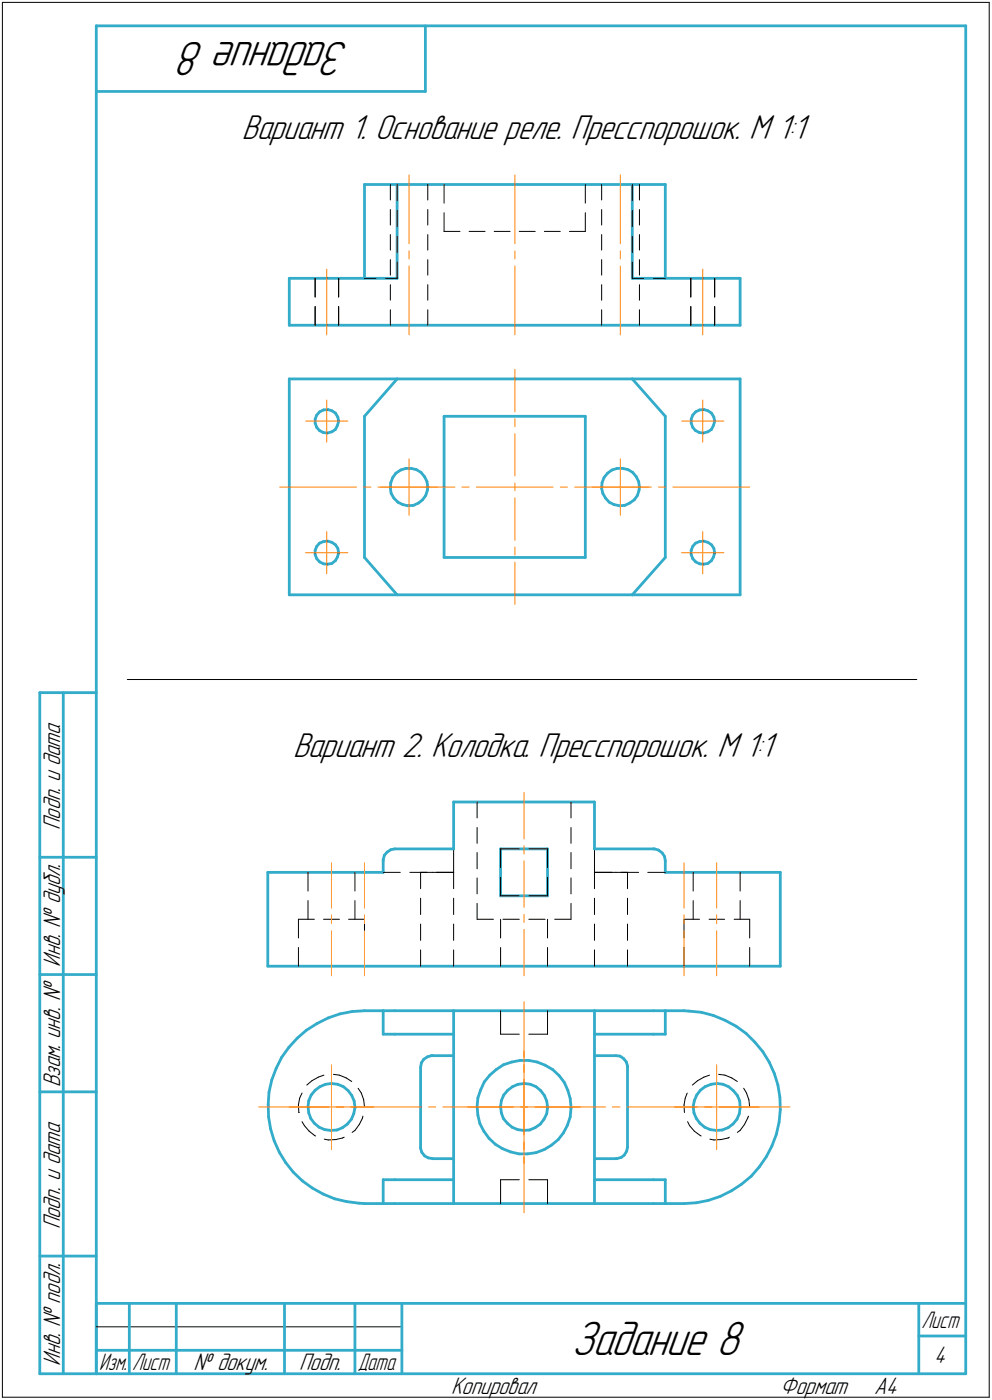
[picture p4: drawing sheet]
<svg xmlns="http://www.w3.org/2000/svg" width="211mm" height="298mm" viewBox="0 0 211 298" stroke-linecap="round" stroke-linejoin="round" font-family="sans-serif">
<g fill="none" stroke="#33acca" stroke-width=".59">
<path d="M20.5 5.5v287zM20.5 5.5h185zM20.5 19.5h70zM90.5 5.5v14zM205.5 5.5v287zM77.6 39.3v20zM77.6 39.3h6.9zM84.5 39.3v20zM84.5 39.3h50zM134.5 39.3h7.1zM134.5 39.3v20zM141.6 39.3v20z"/>
<path d="M61.6 59.3v10zM61.6 59.3h22.9zM134.5 59.3h23zM157.5 59.3v10zM61.6 69.3h95.9zM61.6 80.7h22.9zM61.6 80.7v46zM67.1 89.2v.9zM67.1 90.1l.3 .9zM67.4 88.4l-.3 .8zM67.4 91l.6 .7zM68 87.7l.8-.4z"/>
<path d="M68 87.7l-.6 .7zM68 91.7l.8 .4zM68.8 87.3l1-.1zM68.8 92.1l.9 .1zM69.7 92.2l.9-.3zM69.8 87.2l.8 .3zM70.6 87.5l.8 .5zM70.6 91.9l.8-.5zM71.4 88l.5 .8zM71.8 90.6l-.4 .8zM71.9 88.8l.2 .9zM72.1 89.7l-.3 .9z"/>
<path d="M72.1 89.7h.1M77.6 88.6v30.1zM84.5 80.7h50zM84.5 80.7l-6.9 7.9zM86.4 99.7h1.1zM87.5 99.7l1.1 .3zM88.6 100l1 .6zM94.5 88.6v30.1zM94.5 88.6h30zM124.5 88.6v30.1zM131.3 99.7h1.2zM132.5 99.7l1.1 .3z"/>
<path d="M133.6 100l1 .6zM134.5 80.7l7.1 7.9zM134.5 80.7h23zM141.6 88.6v30.1zM147.1 89.2v.9zM147.1 90.1l.3 .9zM147.4 88.4l-.3 .8zM147.4 91l.6 .7zM148 87.7l.8-.4zM148 87.7l-.6 .7zM148 91.7l.8 .4zM148.8 87.3l1-.1z"/>
<path d="M148.8 92.1l.9 .1zM149.7 92.2l.9-.3zM149.8 87.2l.8 .3zM150.6 87.5l.8 .5zM150.6 91.9l.8-.5zM151.4 88l.5 .8zM151.8 90.6l-.4 .8zM151.9 88.8l.2 .9zM152.1 89.7l-.3 .9zM152.1 89.7h.1M157.5 80.7v46zM67.1 117.2v.9z"/>
<path d="M67.1 118.1l.3 .9zM67.4 116.3l-.3 .9zM67.4 119l.6 .6zM68 115.7l.8-.4zM68 115.7l-.6 .6zM68 119.6l.8 .5zM68.8 115.3l1-.1zM69.8 115.2l.8 .3zM70.6 115.5l.8 .5zM70.6 120l.8-.6zM71.4 116l.5 .8zM71.8 118.6l-.4 .8z"/>
<path d="M71.9 116.8l.2 .9zM72.1 117.8l-.3 .8zM72.1 117.8h.1M77.6 118.7l6.9 8zM83.1 104l.1 1.1zM83.1 102.8v1.2zM83.2 105.1l.6 1zM83.6 101.7l-.5 1.1zM83.8 106.1l.9 .8zM84.2 100.8l1.1-.7zM84.2 100.8l-.6 .9zM84.7 106.9l1 .5z"/>
<path d="M85.3 100.1l1.1-.4zM85.7 107.4l1.1 .3zM86.8 107.7l1.2-.1zM88 107.6l1.1-.5zM89.1 107.1l.8-.7zM89.6 100.6l.7 .9zM90.3 101.5l.5 1zM90.6 105.5l-.7 .9zM90.8 102.5l.2 1.2zM90.9 104.4l-.3 1.1zM91 103.7l-.1 .7zM94.5 118.7h30z"/>
<path d="M128 104l.3 1.1zM128.1 102.8l-.1 1.2zM128.3 105.1l.6 1zM128.5 101.7l-.4 1.1zM128.9 106.1l.7 .8zM129.3 100.8l.9-.7zM129.3 100.8l-.8 .9zM129.6 106.9l1 .5zM130.2 100.1l1.1-.4zM130.6 107.4l1.2 .3zM131.8 107.7l1.1-.1zM132.9 107.6l1.1-.5z"/>
<path d="M134 107.1l1-.7zM134.6 100.6l.8 .9zM135.4 101.5l.5 1zM135.6 105.5l-.6 .9zM135.9 102.5l.2 1.2zM136 104.4l-.4 1.1zM136.1 103.7l-.1 .7zM141.6 118.7l-7.1 8zM147.1 117.2v.9zM147.1 118.1l.3 .9zM147.4 116.3l-.3 .9zM147.4 119l.6 .6z"/>
<path d="M148 115.7l.8-.4zM148 115.7l-.6 .6zM148 119.6l.8 .5zM148.8 115.3l1-.1zM149.8 115.2l.8 .3zM150.6 115.5l.8 .5zM150.6 120l.8-.6zM151.4 116l.5 .8zM151.8 118.6l-.4 .8zM151.9 116.8l.2 .9zM152.1 117.8l-.3 .8zM152.1 117.8h.1"/>
<path d="M61.6 126.7h22.9zM68.8 120.1h.9zM69.7 120.1l.9-.1zM84.5 126.7h50zM134.5 126.7h23zM148.8 120.1h.9zM149.7 120.1l.9-.1zM8.5 147.5v145zM8.5 147.5h12zM13.5 147.5v145zM96.5 170.8h30zM96.5 170.8v10z"/>
<path d="M126.5 170.8v10zM8.5 182.5h12zM57 185.8v19.9zM57 185.8h20.6zM77.6 185.8h3.9zM81.5 183.3v2.5zM81.5 183v.3zM81.8 182.1l-.3 .9zM82.4 181.4l.7-.5zM82.4 181.4l-.6 .7zM83.1 180.9l.9-.1zM84 180.8h12.5z"/>
<path d="M106.5 180.8v10zM106.5 190.8h10zM106.5 180.8h10zM116.5 180.8v10zM126.5 180.8h12.5zM139 180.8h.3zM139.3 180.8l.8 .2zM140.1 181l.8 .6zM140.9 181.6l.5 .8zM141.4 182.4l.2 .9zM141.6 185.8h3.9zM141.6 183.3v2.5z"/>
<path d="M145.5 185.8h20.5zM166 185.8v19.9zM8.5 207.5h12zM57 205.7h20.6zM65.2 219.4l2.3-1.5zM67.5 217.9l2.3-1.2zM69.8 216.7l2.5-.8zM72.3 215.9l2.6-.5zM74.9 215.4l2.7-.2zM77.6 205.7h67.9zM77.6 215.2h3.9zM81.5 215.2v5z"/>
<path d="M81.5 215.2h2.5zM84 215.2h12.5zM96.5 215.2v41.1zM96.5 215.2h30zM126.5 215.2v41.1zM126.5 215.2h12.5zM139 215.2h2.6zM141.6 215.2h3.9zM141.6 215.2v5zM145.5 205.7h20.5zM145.5 215.2l1.1 .1zM146.6 215.3l2.7 .3z"/>
<path d="M149.3 215.6l2.5 .6zM151.8 216.2l2.5 1.1zM154.3 217.3l2.3 1.2zM156.6 218.5l2.1 1.5zM8.5 232.5h12zM57.1 235.2v2.6zM57.1 237.8l.5 2.6zM57.2 232.6l-.1 2.6zM57.8 230l-.6 2.6zM58.8 227.5l-1 2.5zM59.9 225.1l-1.1 2.4zM61.5 223l-1.6 2.1z"/>
<path d="M63.2 221.1l2-1.7zM63.2 221.1l-1.7 1.9zM65.5 235.6l.2 1.4zM65.7 234.4l-.2 1.2zM65.7 237l.4 1.2zM66.1 238.2l.8 1zM66.2 233.2l-.5 1.2zM66.9 239.2l1 .8zM67.1 232.2l1-.8zM67.1 232.2l-.9 1zM68.1 231.4l1.2-.5zM69.3 230.9l1.2-.2z"/>
<path d="M70.5 230.7l1.4 .2zM71.9 230.9l1.2 .5zM73.1 231.4l1 .8zM74.1 232.2l.7 1.1zM74.8 238.3l-.9 1.1zM74.8 233.3l.6 1.1zM75.3 237.2l-.5 1.1zM75.4 234.4l.1 1.3zM75.5 235.9l-.2 1.3zM75.5 235.7v.2zM81.5 220.2h2.5zM84 220.2h12.5z"/>
<path d="M89.5 227.2v17.1zM89.7 226.3l-.2 .9zM90.2 225.6l-.5 .7zM90.2 225.6l.7-.6zM90.9 225l.9-.2zM91.8 224.8h.2zM92 224.8h4.5zM101.5 235.6l.2 1.9zM101.7 233.8l-.2 1.8zM101.7 237.5l.4 1.8zM102.1 239.3l.9 1.6zM102.3 232.1l-.6 1.7z"/>
<path d="M103 230.4l-.7 1.7zM104.2 228.9l1.4-1.1zM104.2 228.9l-1.2 1.5zM105.6 227.8l1.5-1.1zM106.5 235.6l.2 1.4zM106.7 234.4l-.2 1.2zM106.7 237l.4 1.2zM107.1 226.7l1.8-.6zM107.1 238.2l.8 1zM107.2 233.2l-.5 1.2zM107.9 239.2l1.1 .8zM108 232.2l1.1-.8z"/>
<path d="M108 232.2l-.8 1zM108.9 226.1l1.8-.3zM109.1 231.4l1.1-.5zM110.2 230.9l1.4-.2zM110.7 225.8h1.8zM111.6 230.7l1.3 .2zM112.5 225.8l1.8 .3zM112.9 230.9l1.1 .5zM114 231.4l1.1 .8zM114.3 226.1l1.7 .7zM115.1 232.2l.7 1.1zM115.7 238.3l-.7 1.1z"/>
<path d="M115.8 233.3l.5 1.1zM116 226.8l1.6 1zM116.3 234.4l.2 1.3zM116.3 237.2l-.6 1.1zM116.5 235.9l-.2 1.3zM116.5 235.7v.2zM117.6 227.8l1.4 1.2zM119 229l1.1 1.5zM120.1 230.5l.7 1.7zM120.7 239.6l-.8 1.6zM120.8 232.2l.5 1.7zM121.3 233.9l.2 1.8z"/>
<path d="M121.3 237.8l-.6 1.8zM121.5 236l-.2 1.8zM121.5 235.7v.3zM126.5 224.8h4.6zM126.5 220.2h12.5zM131.1 224.8l.8 .1zM131.9 224.9l.8 .5zM132.7 225.4l.6 .7zM133.3 226.1l.2 .9zM133.5 227.2v17.1zM133.5 227v.2zM139 220.2h2.6z"/>
<path d="M147.5 235.6l.2 1.4zM147.7 237l.5 1.2zM147.7 234.4l-.2 1.2zM148.2 238.2l.7 1zM148.3 233.2l-.6 1.2zM148.9 239.2l1 .8zM149 232.2l1-.8zM149 232.2l-.7 1zM150 231.4l1.3-.5zM151.3 230.9l1.3-.2zM152.6 230.7l1.2 .2zM153.8 230.9l1.2 .5z"/>
<path d="M155 231.4l1 .8zM156 232.2l.9 1.1zM156.8 238.3l-.8 1.1zM156.9 233.3l.5 1.1zM157.3 237.2l-.5 1.1zM157.4 234.4l.1 1.3zM157.5 235.9l-.2 1.3zM157.5 235.7v.2zM158.7 220l1.9 1.9zM160.6 221.9l1.7 2zM162.3 223.9l1.4 2.2zM163.7 226.1l1.1 2.5z"/>
<path d="M164.8 228.6l.7 2.5zM165.5 231.1l.4 2.6zM165.8 238.9l-.6 2.7zM165.9 233.7l.1 2.6zM166 236.3l-.2 2.6zM57.6 240.4l.7 2.5zM58.3 242.9l1.1 2.5zM59.4 245.4l1.4 2.2zM60.8 247.6l1.6 2zM62.4 249.6l1.9 1.9zM64.3 251.5l2.2 1.5zM66.5 253l2.2 1.3z"/>
<path d="M67.9 240l1.2 .5zM68.7 254.3l2.5 1zM69.1 240.5l1.3 .2zM70.4 240.7l1.3-.1zM71.2 255.3l2.5 .6zM71.7 240.6l1.2-.5zM72.9 240.1l1-.7zM73.7 255.9l2.7 .3zM76.4 256.2l1.2 .1zM77.6 256.3h3.9zM81.5 251.2v5.1zM81.5 251.2h2.5z"/>
<path d="M81.5 256.3h2.5zM84 251.2h12.5zM84 256.3h12.5zM89.5 244.5l.2 .9zM89.5 244.3v.2zM89.7 245.4l.6 .7zM90.3 246.1l.8 .4zM91.1 246.5l.9 .2zM92 246.7h4.5zM96.5 256.3h30zM103 240.9l1.1 1.5zM104.1 242.4l1.3 1.3z"/>
<path d="M105.4 243.7l1.5 .9zM106.9 244.6l1.7 .7zM108.6 245.3l1.8 .4zM109 240l1.2 .5zM110.2 240.5l1.2 .2zM110.4 245.7h1.9zM111.4 240.7l1.3-.1zM112.3 245.7l1.7-.3zM112.7 240.6l1.2-.5zM113.9 240.1l1.1-.7zM114 245.4l1.8-.6zM115.8 244.8l1.5-1z"/>
<path d="M117.3 243.8l1.5-1.1zM119.9 241.2l-1.1 1.5zM126.5 246.7h4.6zM126.5 251.2h12.5zM126.5 256.3h12.5zM131.1 246.7h.1zM131.2 246.7l1-.2zM132.2 246.5l.6-.5zM133.3 245.1l-.5 .9zM133.5 244.3l-.2 .8zM139 256.3h2.6zM139 251.2h2.6z"/>
<path d="M141.6 256.3h3.9zM141.6 251.2v5.1zM145.5 256.3l2.7-.2zM148.2 256.1l2.5-.5zM149.9 240l1.2 .5zM150.7 255.6l2.5-.8zM151.1 240.5l1.3 .2zM152.4 240.7l1.3-.1zM153.2 254.8l2.4-1.2zM153.7 240.6l1.2-.5zM154.9 240.1l1.1-.7zM155.6 253.6l2.2-1.5z"/>
<path d="M157.8 252.1l2.1-1.7zM161.5 248.5l-1.6 1.9zM163.1 246.3l-1.6 2.2zM164.3 244l-1.2 2.3zM165.2 241.6l-.9 2.4zM8.5 267.5h12zM20.5 277.5h185zM20.5 277.5v15zM27.5 277.5v15zM37.5 277.5v15zM60.5 277.5v15zM75.5 277.5v15z"/>
<path d="M85.5 277.5v15zM195.5 277.5v15zM8.5 292.5h12zM20.5 292.5h185zM20.5 287.5h7zM27.5 287.5h10zM37.5 287.5h23zM60.5 287.5h15zM75.5 287.5h10zM195.5 284.5h10z"/>
</g>
<g fill="none" stroke="#000" stroke-width=".21">
<path d="M.5 .5v297zM.5 .5h210zM210.5 .5v297zM83.1 39.3v3.3zM84.5 39.3v3.5zM91 39.3v3.3zM94.5 39.3v4zM124.5 39.3v4zM128 39.3v3.3zM134.5 39.3v3.5zM136.1 39.3v3.3zM67.1 59.3v3.9z"/>
<path d="M72.1 59.3v3.9zM77.6 59.3h2.4zM82 59.3h2.5zM83.1 55.3v3.3zM83.1 50v3.3zM83.1 44.6v3.3zM84.5 55.8v3.5zM84.5 50.3v3.5zM84.5 44.8v3.5zM91 55.3v3.3zM91 50v3.3zM91 44.6v3.3z"/>
<path d="M94.5 45.3v4zM94.5 49.3h3.4zM99.8 49.3h3.4zM105.2 49.3h3.3zM110.5 49.3h3.4zM115.8 49.3h3.4zM121.2 49.3h3.3zM124.5 45.3v4zM128 55.3v3.3zM128 50v3.3zM128 44.6v3.3zM134.5 55.8v3.5z"/>
<path d="M134.5 50.3v3.5zM134.5 44.8v3.5zM134.5 59.3h2.5zM136.1 55.3v3.3zM136.1 50v3.3zM136.1 44.6v3.3zM139 59.3h2.6zM147 59.3v3.9zM152.1 59.3v3.9zM67.1 65.3v4zM72.1 65.3v4zM83.1 66v3.3z"/>
<path d="M83.1 60.6v3.3zM91 66v3.3zM91 60.6v3.3zM128 66v3.3zM128 60.6v3.3zM136.1 66v3.3zM136.1 60.6v3.3zM147 65.3v4zM152.1 65.3v4zM27.1 144.7h168zM101.5 176.2v3.4zM101.5 170.8v3.4z"/>
<path d="M121.5 176.2v3.4zM121.5 170.8v3.4zM63.5 195.7h3.4zM63.5 195.7v4zM65.5 185.8v3.9zM65.5 191.8v3.9zM68.8 195.7h3.4zM74.2 195.7h3.4zM75.5 185.8v3.9zM75.5 191.8v3.9zM77.6 195.7v4zM81.5 185.8h3.7z"/>
<path d="M87.2 185.8h3.6zM89.5 196.8v3.4zM89.5 191.3v3.4zM89.5 185.8v3.4zM89.5 185.8h2.5zM92 185.8h4.5zM92.9 185.8h3.6zM96.5 180.8v5zM96.5 196.8v3.4zM96.5 191.3v3.4zM96.5 185.8v3.4zM101.5 195.7h3.5z"/>
<path d="M101.5 192.4v3.3zM101.5 186.9v3.4zM101.5 181.5v3.5zM106.5 195.7v4zM106.5 180.8v3.9zM106.5 186.8v4zM106.5 190.8h4zM106.5 180.8h4zM107 195.7h3.5zM112.5 195.7h3.5zM112.5 190.8h4zM112.5 180.8h4z"/>
<path d="M116.5 195.7v4zM116.5 186.8v4zM116.5 180.8v3.9zM118 195.7h3.5zM121.5 192.4v3.3zM121.5 186.9v3.4zM121.5 181.5v3.5zM126.5 185.8h4.6zM126.5 196.8v3.4zM126.5 191.3v3.4zM126.5 185.8v3.4zM126.5 180.8v5z"/>
<path d="M126.5 185.8h3.7zM131.1 185.8h2.4zM132.2 185.8h3.7zM133.5 196.8v3.4zM133.5 191.3v3.4zM133.5 185.8v3.4zM137.8 185.8h3.8zM145.5 195.7h3.3zM145.5 195.7v4zM147.5 185.8v3.9zM147.5 191.8v3.9zM150.9 195.7h3.3z"/>
<path d="M156.2 195.7h3.3zM157.5 185.8v3.9zM157.5 191.8v3.9zM159.5 195.7v4zM63.5 201.8v3.9zM77.6 201.8v3.9zM89.5 202.3v3.4zM96.5 202.3v3.4zM106.5 201.8v3.9zM106.5 215.2v5zM116.5 201.8v3.9zM116.5 215.2v5z"/>
<path d="M126.5 202.3v3.4zM133.5 202.3v3.4zM145.5 201.8v3.9zM159.5 201.8v3.9zM63.5 235.3l.1 1.6zM63.6 236.9h.1M63.8 233.8l-.3 1.5zM64.3 232.7l-.5 1.1zM64.3 238.8l.5 .9zM64.8 239.7l1 1.2zM65.3 231.1l1.1-1zM66.4 230.1l1.3-.7z"/>
<path d="M67.7 229.4l1.2-.5zM71 228.8l1.2 .1zM72.2 228.9l1.5 .6zM73.7 229.5l1.1 .8zM76.2 231.7l.7 1zM76.5 239.4l-1 1.3zM76.9 232.7l.5 1.5zM77.1 238.1l-.6 1.3zM77.2 237.7l-.1 .4zM77.4 234.2l.2 1.5zM106.5 220.2h4zM112.5 220.2h4z"/>
<path d="M145.5 235.3l.1 1.6zM145.8 233.8l-.3 1.5zM146.2 232.7l-.4 1.1zM146.3 238.8l.4 .9zM146.7 239.7l1 1.2zM147.3 231.1l1.1-1zM148.4 230.1l1.4-.7zM149.8 229.4l1.2-.5zM152.9 228.8l1.4 .1zM154.3 228.9l1.4 .6zM155.7 229.5l1.2 .8zM158.2 231.7l.6 1z"/>
<path d="M158.4 239.4l-.9 1.3zM158.8 232.7l.5 1.5zM159.1 238.1l-.7 1.3zM159.3 237.7l-.2 .4zM159.3 234.2l.2 1.5zM65.8 240.9l1.2 .9zM67 241.8l.1 .1zM69 242.6l.8 .1zM69.8 242.7h1.7zM71.5 242.7l1.4-.4zM72.9 242.3l.3-.2zM74.9 241.1l.6-.4z"/>
<path d="M106.5 251.2h4zM106.5 251.2v5.1zM112.5 251.2h4zM116.5 251.2v5.1zM147.7 240.9l1.3 .9zM149 241.8l.2 .1zM151 242.6l.9 .1zM151.9 242.7h1.5zM153.4 242.7l1.5-.4zM154.9 242.3l.3-.2zM156.9 241.1l.6-.4zM.5 297.5h210z"/>
<path d="M20.5 282.5h65z"/>
</g>
<g fill="none" stroke="#ff8000" stroke-width=".21">
<path d="M87 37.3v14.6zM109.6 37.3v14.6zM132 37.3v14.6zM69.5 57.3v14zM87 56.6v14.7zM87 53.4v1.7zM109.6 56.6v14.7zM109.6 53.4v1.7zM132 56.6v14.7zM132 53.4v1.7zM149.5 57.3v14zM109.6 78.7v9z"/>
<path d="M65 89.7h4.5zM69.5 89.7h4.5zM69.5 89.7v4.4zM69.5 85.2v4.5zM87 97.7v6zM109.6 89.2v1.6zM109.6 92.4v8.9zM132 97.7v6zM145 89.7h4.5zM149.5 89.7h4.5zM149.5 89.7v4.4zM149.5 85.2v4.5z"/>
<path d="M59.5 103.7h16.4zM65 117.7h4.5zM69.5 117.7h4.5zM69.5 117.7v4.5zM69.5 113.2v4.5zM77.4 103.7h1.5zM80.4 103.7h16.4zM81 103.7h6zM87 103.7h6zM87 103.7v6zM98.3 103.7h1.5zM101.3 103.7h16.4z"/>
<path d="M109.6 102.9v1.6zM109.6 106v9.1zM109.6 116.5v1.7zM109.6 119.7v9zM119.2 103.7h1.5zM122.3 103.7h16.3zM126 103.7h6zM132 103.7h6zM132 103.7v6zM140.1 103.7h1.5zM143.2 103.7h16.3zM145 117.7h4.5z"/>
<path d="M149.5 117.7h4.5zM149.5 117.7v4.5zM149.5 113.2v4.5zM111.5 168.7v9.9zM70.5 183.7v9.7zM70.5 194.8v1.9zM70.5 198.2v9.6zM77.6 198.2v9.6zM77.6 194.8v1.9zM77.6 183.7v9.7zM111.5 197.9v9.9zM111.5 194.7v1.7z"/>
<path d="M111.5 183.3v9.9zM111.5 180.1v1.8zM145.5 198.2v9.6zM145.5 194.8v1.9zM145.5 183.7v9.7zM152.5 183.7v9.7zM152.5 194.8v1.9zM152.5 198.2v9.6zM111.5 213.3v11.8zM55 235.7h15zM61.6 235.7h8.9zM70.5 235.7h9z"/>
<path d="M70.5 235.7v9.1zM70.5 226.7v9zM71.5 235.7h1.7zM74.6 235.7h15.1zM91.2 235.7h1.5zM94.2 235.7h15zM99.5 235.7h12zM110.7 235.7h1.6zM111.5 235.7h12zM111.5 235.7v12zM111.5 223.8v11.9zM111.5 226.7v1.6z"/>
<path d="M111.5 229.8v11.9zM113.8 235.7h15.1zM130.3 235.7h1.6zM133.4 235.7h15zM143.5 235.7h9zM149.9 235.7h1.6zM152.5 235.7h9zM152.5 235.7v9.1zM152.5 226.7v9zM153 235.7h15.1zM111.5 243.2v1.7zM111.5 246.4v11.8z"/>
</g>
<g fill="#fff" stroke="#fff" stroke-width=".21">
<path d="M51.5 24h121.1zM51.5 24.1h121.1zM51.5 24.2h121.1zM51.5 24.3h121.1zM51.5 24.4h121.1zM51.5 24.5h121.1zM51.5 24.6h121.1zM51.5 24.6h121.1zM51.5 24.7h121.1zM51.5 24.8h121.1zM51.5 24.9h121.1zM51.5 25h121.1zM51.5 25.1h121.1zM51.5 25.1h121.1zM51.5 25.2h121.1zM51.5 25.3h121.1zM51.5 25.4h121.1zM51.5 25.5h121.1zM51.5 25.6h121.1zM51.5 25.7h121.1zM51.5 25.7h121.1zM51.5 25.8h121.1zM51.5 25.9h121.1zM51.5 26h121.1zM51.5 26.1h121.1zM51.5 26.2h121.1zM51.5 26.2h121.1zM51.5 26.3h121.1zM51.5 26.4h121.1zM51.5 26.5h121.1zM51.5 26.6h121.1zM51.5 26.7h121.1zM51.5 26.8h121.1zM51.5 26.8h121.1zM51.5 26.9h121.1zM51.5 27h121.1zM51.5 27.1h121.1zM51.5 27.2h121.1zM51.5 27.3h121.1zM51.5 27.3h121.1zM51.5 27.4h121.1zM51.5 27.5h121.1zM51.5 27.6h121.1zM51.5 27.7h121.1zM51.5 27.8h121.1zM51.5 27.9h121.1zM51.5 27.9h121.1zM51.5 28h121.1zM51.5 28.1h121.1zM51.5 28.2h121.1zM51.5 28.3h121.1zM51.5 28.4h121.1zM51.5 28.4h121.1zM51.5 28.5h121.1zM51.5 28.6h121.1zM51.5 28.7h121.1zM51.5 28.8h121.1zM51.5 28.9h121.1zM51.5 29h121.1zM51.5 29h121.1zM51.5 29.1h121.1zM51.5 29.2h121.1zM51.5 29.3h121.1zM51.5 29.4h121.1zM51.5 29.5h121.1zM51.5 29.5h121.1zM51.5 29.6h121.1zM51.5 29.7h121.1zM51.5 29.8h121.1zM51.5 29.9h121.1zM51.5 30h121.1zM51.5 30.1h121.1zM51.5 30.1h121.1zM51.5 30.2h121.1zM51.5 30.3h121.1zM51.5 30.4h121.1zM51.5 30.5h121.1zM51.5 30.6h121.1zM51.5 30.6h121.1zM51.5 30.7h121.1zM51.5 30.8h121.1zM51.5 30.9h121.1zM51.5 31h121.1zM51.5 31.1h121.1zM51.5 31.2h121.1z"/>
<path d="M62.3 155.5h103.5zM62.3 155.6h103.5zM62.3 155.7h103.5zM62.3 155.8h103.5zM62.3 155.9h103.5zM62.3 156h103.5zM62.3 156h103.5zM62.3 156.1h103.5zM62.3 156.2h103.5zM62.3 156.3h103.5zM62.3 156.4h103.5zM62.3 156.5h103.5zM62.3 156.5h103.5zM62.3 156.6h103.5zM62.3 156.7h103.5zM62.3 156.8h103.5zM62.3 156.9h103.5zM62.3 157h103.5zM62.3 157.1h103.5zM62.3 157.1h103.5zM62.3 157.2h103.5zM62.3 157.3h103.5zM62.3 157.4h103.5zM62.3 157.5h103.5zM62.3 157.6h103.5zM62.3 157.6h103.5zM62.3 157.7h103.5zM62.3 157.8h103.5zM62.3 157.9h103.5zM62.3 158h103.5zM62.3 158.1h103.5zM62.3 158.2h103.5zM62.3 158.2h103.5zM62.3 158.3h103.5zM62.3 158.4h103.5zM62.3 158.5h103.5zM62.3 158.6h103.5zM62.3 158.7h103.5zM62.3 158.7h103.5zM62.3 158.8h103.5zM62.3 158.9h103.5zM62.3 159h103.5zM62.3 159.1h103.5zM62.3 159.2h103.5zM62.3 159.3h103.5zM62.3 159.3h103.5zM62.3 159.4h103.5zM62.3 159.5h103.5zM62.3 159.6h103.5zM62.3 159.7h103.5zM62.3 159.8h103.5zM62.3 159.9h103.5zM62.3 159.9h103.5zM62.3 160h103.5zM62.3 160.1h103.5zM62.3 160.2h103.5zM62.3 160.3h103.5zM62.3 160.4h103.5zM62.3 160.4h103.5zM62.3 160.5h103.5zM62.3 160.6h103.5zM62.3 160.7h103.5zM62.3 160.8h103.5zM62.3 160.9h103.5zM62.3 161h103.5zM62.3 161h103.5zM62.3 161.1h103.5zM62.3 161.2h103.5zM62.3 161.3h103.5zM62.3 161.4h103.5zM62.3 161.5h103.5zM62.3 161.5h103.5zM62.3 161.6h103.5zM62.3 161.7h103.5zM62.3 161.8h103.5zM62.3 161.9h103.5zM62.3 162h103.5zM62.3 162.1h103.5zM62.3 162.1h103.5zM62.3 162.2h103.5zM62.3 162.3h103.5zM62.3 162.4h103.5zM62.3 162.5h103.5zM62.3 162.6h103.5zM62.3 162.6h103.5z"/>
</g>
<g font-size="10.9">
<text x="74.4" y="9" transform="rotate(-180 74.4 9)">Задание 8</text>
<text x="121.6" y="288.5">Задание 8</text>
</g>
<g font-size="7.8">
<text x="51.5" y="29.7">Вариант 1. Основание реле. Пресспорошок. М 1:1</text>
<text x="62.3" y="161.2">Вариант 2. Колодка. Пресспорошок. М 1:1</text>
</g>
<g font-size="5.4">
<text x="12.8" y="176.7" transform="rotate(-90 12.8 176.7)">Подп. и дата</text>
<text x="12.8" y="205.8" transform="rotate(-90 12.8 205.8)">Инв. № дубл.</text>
<text x="12.8" y="231.6" transform="rotate(-90 12.8 231.6)">Взам. инв. №</text>
<text x="12.8" y="261.7" transform="rotate(-90 12.8 261.7)">Подп. и дата</text>
<text x="12.8" y="290.8" transform="rotate(-90 12.8 290.8)">Инв. № подл.</text>
<text x="41.2" y="291.8">№ докум.</text>
<text x="63.6" y="291.8">Подп.</text>
<text x="198.8" y="290.3">4</text>
<text x="96" y="296.8">Копировал</text>
<text x="166" y="296.8">Формат</text>
<text x="186" y="296.8">A4</text>
</g>
<g font-size="5.3">
<text x="196.1" y="282.8">Лист</text>
<text x="21.1" y="291.8">Изм.</text>
<text x="28.1" y="291.8">Лист</text>
<text x="76.1" y="291.8">Дата</text>
</g>
</svg>
